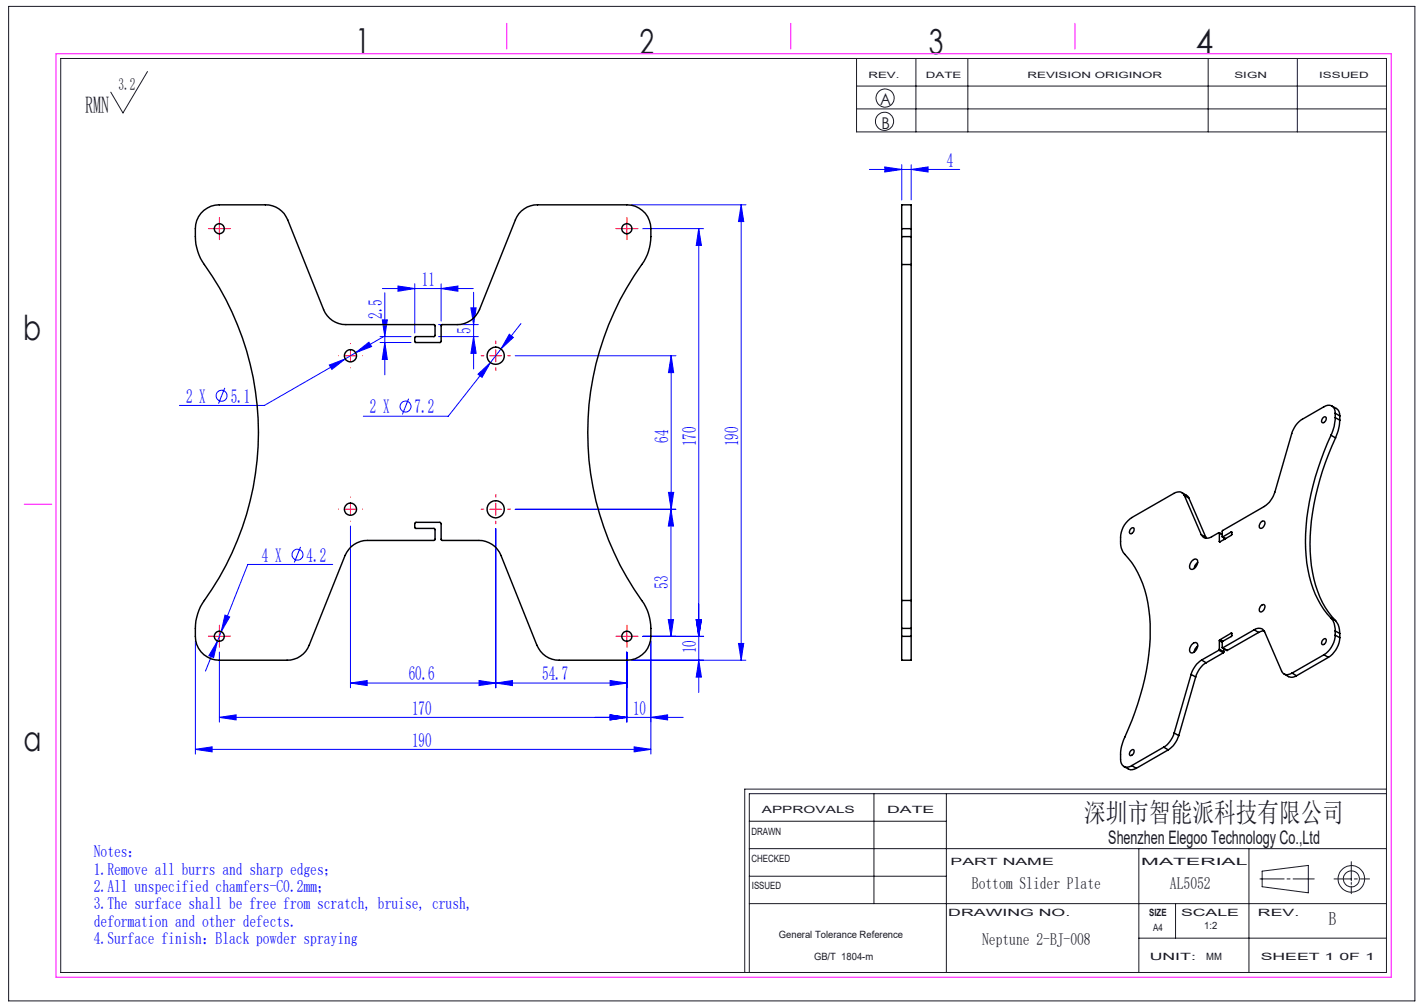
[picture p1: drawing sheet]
<svg xmlns="http://www.w3.org/2000/svg" width="297mm" height="210mm" viewBox="0 0 297 210" stroke-linecap="round" stroke-linejoin="round" font-family="sans-serif">
<g fill="none" stroke="#00f" stroke-width=".21">
<path d="M181.3 35.3h18.9M184.5 34.8l3.6 .5-3.6 .6zM188.1 34.4v7.3M190 35.3l3.6-.5v1.1zM190 34.4v7.3M83 59.6l3.5 .6-3.5 .5zM86.5 59.2v10.3M92 59.2v7.7M131.7 42.7h23.9M134.1 47.7h12.7M145.7 47.7v96.7M145.7 47.7l.6 3.5h-1.1z"/>
<path d="M154.6 42.7v95M154.6 42.7l.5 3.5h-1.1zM68.7 76.1l3.3-1.2-2.8 2.1zM72 74.9l-16.9 9.7h-17.7M74.2 73.5l2.7-2.1 .6 .9zM74.2 73.5l-2.2 1.4M79.3 70.2h6.4M79.3 71.4h6.4M79.7 66.7h1.1l-.5 3.5zM79.8 60.2h18.9M80 70.2l-5.8 3.3M80.3 61.1v17.1"/>
<path d="M80.3 71.4l.5 3.6h-1.1zM91.5 70.2h8.3M91.5 67.7h8.3M92 60.2l3.5-.6v1.1zM98.2 64.2h1.1l-.5 3.5zM98.8 70.2l.5 3.5h-1.1zM98.8 61v15.9M99.7 78l2.6-2.4-1.8 3.1zM102.3 75.6l-8.8 11.2h-17.7M104.5 72.8l-2.2 2.8M106.2 69.7l.9 .7-2.6 2.4zM107.5 74.2h33.5"/>
<path d="M108.7 67.5l-4.2 5.3M140 74.2v32M140 74.2l.5 3.5h-1.1zM46.9 80.9l-1.3 3.3M85.2 83.1l-1.3 3.3M62.7 114l-1.3 3.3M69.4 117.7h-17.7l-5.6 14M73.1 109.7v33.7M103.4 110.2v33.2M107.5 106.2h33.5M139.4 102.7h1.1l-.5 3.5zM139.9 106.2v26.5"/>
<path d="M139.9 106.2l.6 3.5h-1.1zM40.7 133.7v23.6M45.4 133.7l-.8 3.4-1-.4zM45.8 136v14.6M46.1 131.7l-3.2 8.2M46.9 128.3l1 .3-1.8 3.1zM130.7 136v14.6M131.7 137.7h23.9M134.1 132.7h12.7M135.7 133.7v23.6M139.4 129.2h1.1l-.6 3.5zM145.2 129.2h1.1l-.6 3.5z"/>
<path d="M145.7 137.7l.6 3.5h-1.1zM154 134.2h1.1l-.5 3.5zM40.7 156.3l3.5-.6v1.1zM40.7 156.3h95M45.8 149.6l3.4-.5v1zM45.8 149.6h96.7M73.1 142.4l3.5-.5v1.1zM73.1 142.4h57.6M99.9 141.9l3.5 .5-3.5 .6zM103.4 142.4l3.5-.5v1.1zM127.2 149.1l3.5 .5-3.5 .5zM127.2 141.9l3.5 .5-3.5 .6z"/>
<path d="M132.3 155.7l3.4 .6-3.4 .5zM135.7 149.6l3.5-.5v1z"/>
<circle cx="46.2" cy="82.5" r="1.14"/>
<circle cx="84.6" cy="84.8" r="1.15"/>
<circle cx="62.1" cy="115.7" r="1.13"/>
</g>
<g fill="none" stroke="#191924" stroke-width=".21">
<path d="M1.8 1.3h293.3v207.4h-293.3zM12.7 12.2h276.5v190.6h-276.5zM30.8 14.9l-5.2 8.7-2.5-4.4M178.6 12.2v15.3h110.6M178.6 17.9h110.6M191 12.2v15.3M201.9 12.2v15.3M252 12.2v15.3M270.6 12.2v15.3M178.6 22.7h110.6M156.3 177h132.9M156.3 171.3h41.1"/>
<path d="M182.3 165.5v22.9M197.4 165.5v37.3M237.5 177v25.8M260.5 177v25.8M281.8 179.7v4M289.2 165.5h-132.9v37.3M289.2 164.6h-133.9v38.2M156.3 188.4h132.9M156.3 182.7h41.1M237.5 195.6h51.7M245.2 188.4v7.2M262.8 183.3h5"/>
<path d="M263.2 181.7l9.7-1.2v5.7l-9.7-1.3zM268.4 183.3h.7M269.7 183.3h4.4M278.2 183.3h3.6M281.8 184v.4M281.8 184.8v1.6M282.5 183.3h.6M283.7 183.3h1.9"/>
<circle cx="184.5" cy="25.3" r="1.9"/>
<circle cx="184.6" cy="20.4" r="1.89"/>
<circle cx="281.9" cy="183.3" r="1.68"/>
<circle cx="281.9" cy="183.3" r="2.77"/>
</g>
<g fill="none" stroke="#f00" stroke-width=".21" stroke-dasharray="30.5 1.3 1.3 1.3">
<path d="M44.5 47.7h-1M45.8 48.9v1.1M45.8 46.4v-1M47 47.7h1.1M129.5 47.7h-1M130.8 48.9v1.1M130.8 46.4v-1M132 47.7h1.1M70.6 74.2h.1M73.1 76.7h.1M73.1 71.7h.1M75.6 74.2h.1"/>
<path d="M100.9 74.2h-.5M103.4 76.7v.5M103.4 71.7v-.6M105.9 74.2h.6M70.6 106.2h.1M73.1 108.7h.1M73.1 103.7h.1M75.6 106.2h.1M100.9 106.2h-.5M103.4 108.7v.5M103.4 103.7v-.6M105.9 106.2h.6"/>
<path d="M44.5 132.7h-1M45.8 133.9v1.1M45.8 131.4v-1M47 132.7h1.1M129.5 132.7h-1M130.8 133.9v1.1M130.8 131.4v-1M132 132.7h1.1"/>
</g>
<g fill="none" stroke="#f00" stroke-width=".21">
<path d="M44.5 47.7h2.5M45.8 46.5v2.5M129.5 47.7h2.5M130.7 46.5v2.5M71.8 74.2h2.5M73.1 72.9v2.6M102.1 74.2h2.5M103.4 72.9v2.6M71.8 106.2h2.5M73.1 104.9v2.5M102.1 106.2h2.5M103.4 104.9v2.5"/>
<path d="M44.5 132.7h2.5M45.8 131.4v2.5M129.5 132.7h2.5M130.7 131.4v2.5"/>
</g>
<path d="M11.7 11.2h278.5v192.6h-278.5zM105.7 4.9v5.3M164.9 4.9v5.3M224.2 4.9v5.3M5 105.2h5.8" fill="none" stroke="#f0f" stroke-width=".21"/>
<g fill="#00f">
<path d="M74.2 73.5l3.3-1.2-.6-.9zM68.7 76.1l.5 .9 2.8-2.1zM106.2 69.7l-1.7 3.1 2.6-2.4zM99.7 78l.8 .7 1.8-3.1zM45.4 133.7l-1.8 3 1 .4zM46.9 128.3l-.8 3.4 1.8-3.1z"/>
<path d="M83 59.6l3.5 .6-3.5 .5zM92 60.2l3.5-.6v1.1z"/>
<path d="M45.8 149.6l3.4-.5v1zM127.2 149.1l3.5 .5-3.5 .5zM73.1 142.4l3.5-.5v1.1zM99.9 141.9l3.5 .5-3.5 .6zM127.2 149.1l3.5 .5-3.5 .5zM135.7 149.6l3.5-.5v1zM103.4 142.4l3.5-.5v1.1zM127.2 141.9l3.5 .5-3.5 .6z"/>
<path d="M40.7 156.3l3.5-.6v1.1zM132.3 155.7l3.4 .6-3.4 .5z"/>
<path d="M145.7 47.7l.6 3.5h-1.1zM145.2 129.2h1.1l-.6 3.5zM140 74.2l.5 3.5h-1.1zM139.4 102.7h1.1l-.5 3.5zM154.6 42.7l.5 3.5h-1.1zM154 134.2h1.1l-.5 3.5zM79.7 66.7h1.1l-.5 3.5zM80.3 71.4l.5 3.6h-1.1zM145.2 129.2h1.1l-.6 3.5zM145.7 137.7l.6 3.5h-1.1zM98.2 64.2h1.1l-.5 3.5zM98.8 70.2l.5 3.5h-1.1zM139.9 106.2l.6 3.5h-1.1zM139.4 129.2h1.1l-.6 3.5z"/>
<path d="M184.5 34.8l3.6 .5-3.6 .6zM190 35.3l3.6-.5v1.1z"/>
</g>
<g fill="none" stroke="#000" stroke-width=".3">
<path d="M41.9 44.5a5.2 5.2 0 0 1 3.9-1.8h9.6a4.9 4.9 0 0 1 4.6 3.2l7.5 18.6a4.9 4.9 0 0 0 4.6 3.2h18.4l.2 .1v2.3l-.1 .1h-3.9l-.2 .1v1l.1 .1h5.3l.1-3.5 .3-.2a8.8 8.8 0 0 0 5.2-.5 4.9 4.9 0 0 0 2.5-2.7l7.5-18.6a4.9 4.9 0 0 1 4.6-3.2h18.6a5 5 0 0 1 5 5 11 11 0 0 1-1.9 7.5 60.2 60.2 0 0 0 .5 70.7 11.6 11.6 0 0 1 1.1 8.5 5 5 0 0 1-4.7 3.3h-14.1a4.9 4.9 0 0 1-4.6-3.2l-7.5-18.7a4.9 4.9 0 0 0-4.6-3.1h-7.7l-.2-.2v-3.3l-.2-.3h-5.1l-.2 .2v1l.2 .1h3.9l.1 .1v2.2l-.2 .2h-13.9a5 5 0 0 0-4.6 3.1l-7.5 18.7a4.9 4.9 0 0 1-4.6 3.2h-14.1a5 5 0 0 1-5.1-5 11.2 11.2 0 0 1 1.9-7.5 60.1 60.1 0 0 0-.4-70.7 11.3 11.3 0 0 1-1.2-8.5zM188.1 47.7v-5h1.9v5M188.1 49.3v5.9M188.1 55.2v70M188.1 47.7h1.9M188.1 49.3h1.9M188.1 47.7v1.6M188.1 55.2h1.9M190 49.3v5.9M190 55.2v70M190 47.7v1.6M275.9 87.2l.3-.3a.62 .62 0 0 1 .4 .7 .62 .62 0 0 1-.5 .5l-.3 .1-.2-.3z"/>
<path d="M277.6 90.8a50.5 50.5 0 0 0-5 26.6 20 20 0 0 0 5 11.5M277.6 90.8l1 .5M277.8 84.7a1.99 1.99 0 0 1 1.6 2M278.5 86.2a1.44 1.44 0 0 0-.7-1.5 1.44 1.44 0 0 0-1.7 .1l-4.5 2.6a5.1 5.1 0 0 0-2.2 3l-3.5 12.2a5.5 5.5 0 0 1-2.2 3l-8.7 5.1-.1 1.3h.1M278.5 87.1a8.4 8.4 0 0 1-.9 3.7M278.5 86.2v.9M278.5 87.1l.9 .5M278.5 86.2l.9 .5M278.6 91.3a50.3 50.3 0 0 0-5.1 26.7 19.8 19.8 0 0 0 5.1 11.4M279.4 87.6a10.3 10.3 0 0 1-.8 3.7M279.4 86.7v.9M235.8 110.3l.5-.2a.74 .74 0 0 1 .1 .8 .74 .74 0 0 1-.7 .4l-.2-.3z"/>
<path d="M246.5 102.7a2.34 2.34 0 0 1 1.5 1.2M247 103.3a1.37 1.37 0 0 0-2.2-.4l-8.8 5a5.7 5.7 0 0 0-1.4 7.7 20.9 20.9 0 0 1 5.2 12.9 52.2 52.2 0 0 1-5.4 25.7 8.4 8.4 0 0 0-.5 5 1.34 1.34 0 0 0 2.1 .5M247 103.3l3.5 8.2M247 103.3l1 .6M248 103.9l3.5 8.1M248.7 116.9a.63 .63 0 0 1 .9-.2 .63 .63 0 0 1 .1 .9l-.5 .9a.63 .63 0 0 1-.9 .1 .63 .63 0 0 1-.1-.9zM249.8 117.3l-.6 .6-.1 .7M250.5 111.5l1 .5M251.5 112l.1 .2M254.3 111.1l.6 .3M254.3 112.9l.2 .1M254.3 111.2l-.1-.1a4.7 4.7 0 0 1-2.5 1.1 1.17 1.17 0 0 1-1.2-.7"/>
<path d="M254.3 111.2v1.7M254.3 111.2l.6 .3M255 112l.6 .4M255 112l.6 .3M255.3 112.2v.3M256.8 110.9l.1 .1M256.8 110.9l-1.8 1.1M256.9 111v.6l-2.4 1.4M263 108.9l.2-.2a.34 .34 0 0 1 .6 .2 1.01 1.01 0 0 1-1 1.2l-.2-.5zM188.1 125.2v5.8M188.1 132.7v5h1.9v-5M188.1 131v1.7"/>
<path d="M188.1 131h1.9M188.1 125.2h1.9M188.1 132.7h1.9M190 125.2v5.8M190 131v1.7M248.5 134.5l.2-.2a.63 .63 0 0 1 .9-.2 .63 .63 0 0 1 .1 .9l-.5 .9a.64 .64 0 0 1-.9 .2 .64 .64 0 0 1-.1-1zM249.8 134.7l-.6 .7-.1 .6M250.6 137.6a5.4 5.4 0 0 0-2.2 3M250.6 137.6l1 .6M251.6 138.2a5.1 5.1 0 0 0-2.2 3M254.2 135.6l-3.6 2M254.2 135.6l1 .5"/>
<path d="M254.3 135.4l-.1 .2M254.3 133.6v1.8M254.3 135.4l1 .5M254.3 133.6l.6 .3M254.5 133.4l-.2 .2M254.5 133.4l.5 .3M254.9 133.9v1.2h.1M255 135.1l1 .5M255 133.7l-.1 .2M255.2 136.1l-3.6 2.1M255.3 135.9l-.1 .2M255.3 135.3v.6"/>
<path d="M256.8 132l.1 .1M256.8 132l-2.3 1.4M256.9 132.1v.6l-1.9 1M261.6 131.3a1.41 1.41 0 0 1 2.2 .5l3.5 8.1a1.37 1.37 0 0 0 2.2 .5M261.6 131.3l-6.6 3.8M261.6 131.3l.9 .6M262.5 131.9l-6.5 3.7M263 126.3l.2-.2a.34 .34 0 0 1 .6 .2 1.01 1.01 0 0 1-1 1.3l-.2-.6zM263.6 131.5l-1.1 .4M276 133.3l.4-.1a.71 .71 0 0 1 .1 .8 .71 .71 0 0 1-.8 .3v-.6zM276.1 136.6l1 .5M276.1 136.6l-6.6 3.8"/>
<path d="M277.1 137.1l-6.7 3.8M277.6 128.9a3.6 3.6 0 0 1 .9 2.7M277.6 128.9l1 .5M278.5 132.5a5.3 5.3 0 0 1-2.4 4.1M278.5 132.5l.9 .5M278.5 131.6v.9M278.5 131.6l.9 .5M278.6 129.4a4.1 4.1 0 0 1 .8 2.7M279.4 133a5.3 5.3 0 0 1-2.3 4.1M279.4 132.1v.9M234.4 159.8a2 2 0 0 0 2.6 .4M235.8 156.6l.5-.3a.71 .71 0 0 1 .1 .9 .71 .71 0 0 1-.8 .3v-.4z"/>
<path d="M236 159.7l1 .5M242.7 155.8l-6.7 3.9M242.7 155.8l1 .6M243.7 156.4l-6.7 3.8M244.9 152.9a5.2 5.2 0 0 1-2.2 2.9M244.9 152.9l1 .5M245.9 153.4a5.5 5.5 0 0 1-2.2 3M248.4 140.6l-3.5 12.3M248.4 140.6l1 .6M249.4 141.2l-3.5 12.2M267.8 140.5a2.54 2.54 0 0 0 1.6 .7l1-.3M269.5 140.4l.9 .5"/>
<circle cx="45.7" cy="47.7" r="1.05"/>
<circle cx="130.7" cy="47.7" r="1.06"/>
<circle cx="73.1" cy="74.2" r="1.27"/>
<circle cx="103.4" cy="74.2" r="1.81"/>
<circle cx="73.1" cy="106.2" r="1.27"/>
<circle cx="103.4" cy="106.2" r="1.8"/>
<circle cx="45.7" cy="132.7" r="1.04"/>
<circle cx="130.7" cy="132.7" r="1.05"/>
</g>
<g font-size="7.2" fill="#191924">
<text x="74.1" y="11">1</text>
<text x="133.4" y="11.2">2</text>
<text x="193.7" y="11.3">3</text>
<text x="249.4" y="11.3">4</text>
<text x="4.8" y="70.9">b</text>
<text x="4.9" y="156.5">a</text>
</g>
<text font-size="5.6" fill="#191924" x="226.2" y="171.5">深圳市智能派科技有限公司</text>
<text font-size="4.9" fill="#191924" x="17.8" y="23.5">RMN</text>
<g font-size="4.1" fill="#00f">
<text x="197.5" y="34.8">4</text>
<text x="88" y="59.6">11</text>
<text x="79.7" y="66.5" transform="rotate(-90 79.7 66.5)">2.5</text>
<text x="98.2" y="69.6" transform="rotate(-90 98.2 69.6)">5</text>
<text x="38.8" y="84">2 X</text>
<text x="48.1" y="84">5.1</text>
<text x="77.2" y="86.2">2 X</text>
<text x="86.5" y="86.2">7.2</text>
<text x="139.4" y="92.4" transform="rotate(-90 139.4 92.4)">64</text>
<text x="145.2" y="93.1" transform="rotate(-90 145.2 93.1)">170</text>
<text x="154" y="93.1" transform="rotate(-90 154 93.1)">190</text>
<text x="54.6" y="117.1">4 X</text>
<text x="64" y="117.1">4.2</text>
<text x="139.4" y="122.8" transform="rotate(-90 139.4 122.8)">53</text>
<text x="145.2" y="136.2" transform="rotate(-90 145.2 136.2)">10</text>
<text x="85.3" y="141.9">60.6</text>
<text x="113.1" y="141.9">54.7</text>
<text x="85.9" y="149">170</text>
<text x="132" y="149">10</text>
<text x="85.9" y="155.7">190</text>
</g>
<g font-size="3.9" fill="#191924">
<text x="231.2" y="176">Shenzhen Elegoo Technology Co.,Ltd</text>
<text x="277.2" y="193">B</text>
</g>
<g font-size="3.5" fill="#191924">
<text x="24.7" y="18.7">3.2</text>
<text x="202.7" y="185.5">Bottom Slider Plate</text>
<text x="244" y="185.5">AL5052</text>
<text x="204.8" y="197">Neptune 2-BJ-008</text>
</g>
<g font-size="3.5" fill="#00f">
<text x="19.6" y="178.7">Notes：</text>
<text x="19.6" y="182.4">1.Remove all burrs and sharp edges；</text>
<text x="19.6" y="186">2.All unspecified chamfers-C0.2mm；</text>
<text x="19.6" y="189.6">3.The surface shall be free from scratch, bruise, crush,</text>
<text x="19.6" y="193.3">deformation and other defects.</text>
<text x="19.6" y="196.9">4.Surface finish：Black powder spraying</text>
</g>
<g font-size="3.4" fill="#191924">
<text x="183.6" y="22">A</text>
<text x="183.8" y="27">B</text>
</g>
<g font-size="2.1" fill="#191924">
<text x="158.9" y="169.5">APPROVALS</text>
<text x="185" y="169.5">DATE</text>
<text x="156.7" y="174.2">DRAWN</text>
<text x="156.7" y="179.7">CHECKED</text>
<text x="156.8" y="185.4">ISSUED</text>
<text x="198.2" y="180.4">PART NAME</text>
<text x="238" y="180.4">MATERIAL</text>
<text x="197.8" y="191">DRAWING NO.</text>
<text x="239.7" y="191">SIZE</text>
<text x="246.3" y="191">SCALE</text>
<text x="262.4" y="191">REV.</text>
<text x="162.4" y="195.6">General Tolerance Reference</text>
<text x="240.5" y="194.1">A4</text>
<text x="251.1" y="193.8">1:2</text>
<text x="169.8" y="200.2">GB/T 1804-m</text>
<text x="239.8" y="200.2">UNIT:</text>
<text x="251.6" y="200.2">MM</text>
<text x="262.9" y="200.2">SHEET 1 0F 1</text>
</g>
<g font-size="1.8" fill="#191924">
<text x="181.1" y="16.3">REV.</text>
<text x="193.1" y="16.3">DATE</text>
<text x="214.3" y="16.3">REVISION ORIGINOR</text>
<text x="257.5" y="16.3">SIGN</text>
<text x="275.1" y="16.3">ISSUED</text>
</g>
</svg>
